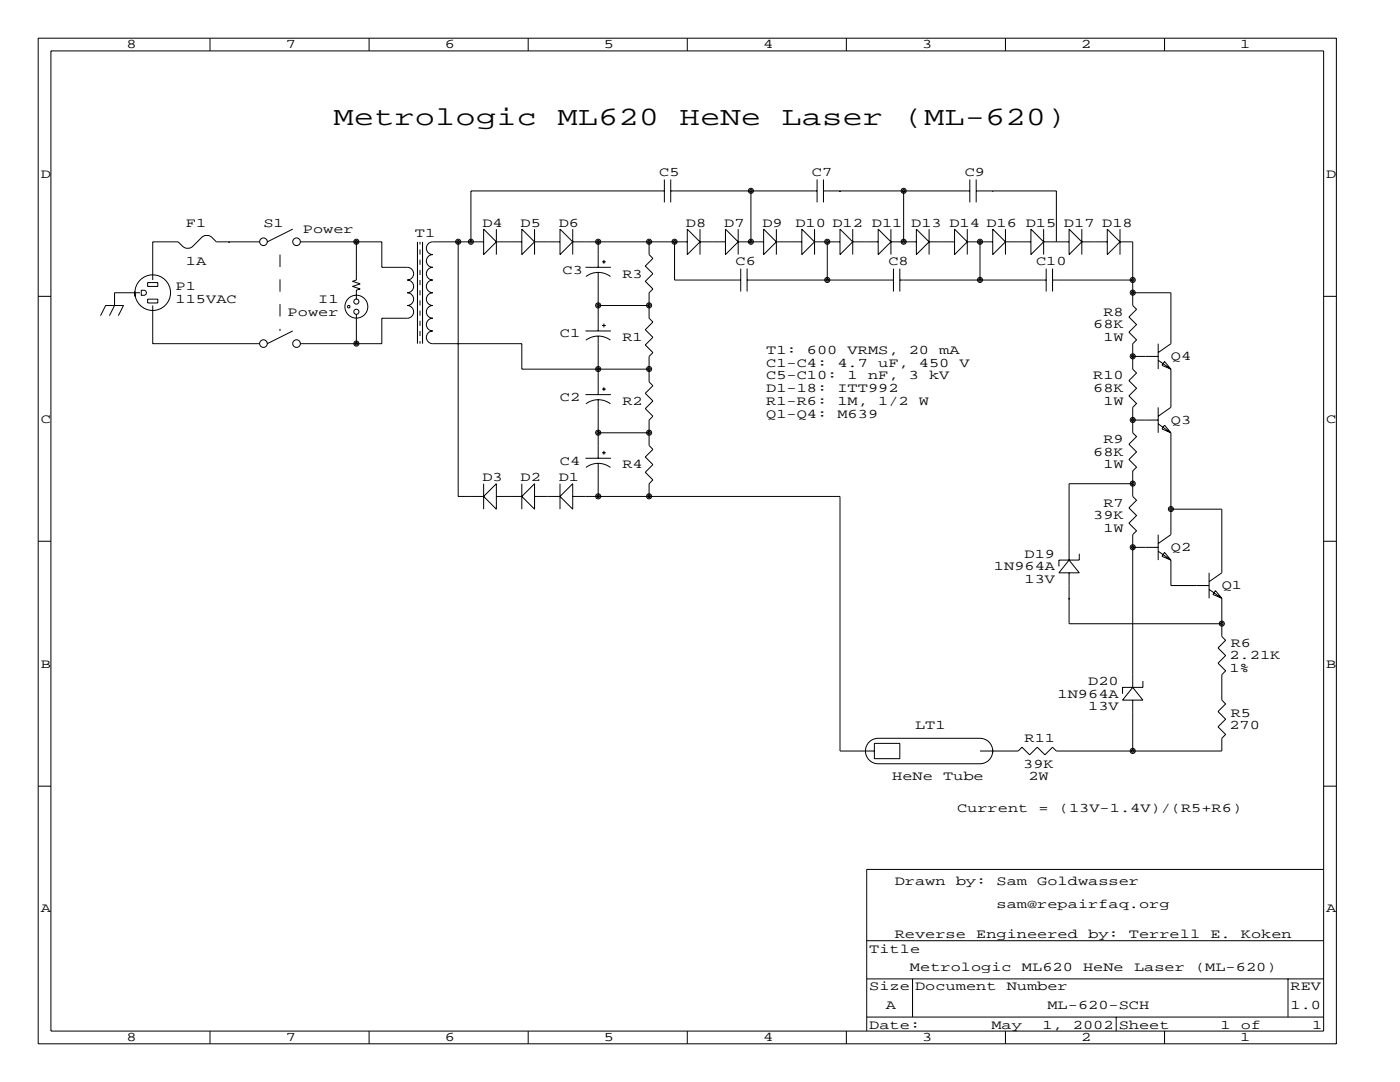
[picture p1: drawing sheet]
<svg xmlns="http://www.w3.org/2000/svg" width="279mm" height="216mm" viewBox="0 0 279 216" stroke-linecap="round" stroke-linejoin="round" font-family="sans-serif">
<g fill="none" stroke="#000" stroke-width=".2">
<path d="M7.6 7.6h259.1v200.7h-259.1zM10.2 10.2h254v195.5h-254zM41.9 7.6v2.6M73.7 7.6v2.6M105.4 7.6v2.6M137.2 7.6v2.6M168.9 7.6v2.6M200.7 7.6v2.6M232.4 7.6v2.6M132.6 38.1h-38.6v10.2M132.6 35.8v4.6M133.9 38.1h29.2"/>
<path d="M133.9 35.8v4.6M149.9 38.1v10.2M163.1 35.8v4.6M164.3 38.1h29.2M164.3 35.8v4.6M167.6 38.1h.1M180.3 38.1v10.2M193.5 35.8v4.6M194.8 38.1h16v10.2M194.8 35.8v4.6M198.1 38.1h.1M7.6 59.1h2.6"/>
<path d="M26.9 58.2v1M27.9 58.4h-5v2.6l-1.1 2M28.2 57.9h.5a.51 .51 0 0 1 .5 .5 .51 .51 0 0 1-.5 .5h-.5zM29.5 56.4h2v.7h-2zM29.5 59.7h2v.8h-2zM45.7 48.3h.1M51.8 48.3h-8.6l-1-1.1-.5-.2h-.8l-.5 .2-2 2.1-.6 .2h-.7l-.5-.2-1-1h-5.1v7.6M58.4 45.7l-5.1 2.6M59.9 48.3h16.3v5h5.1a1.27 1.27 0 0 1 1.3 1.3 1.27 1.27 0 0 1-1.3 1.3 1.27 1.27 0 0 1 1.2 1.2 1.27 1.27 0 0 1-1.2 1.3 1.27 1.27 0 0 1 1.3 1.3 1.27 1.27 0 0 1-1.3 1.3 1.27 1.27 0 0 1 1.3 1.2 1.27 1.27 0 0 1-1.3 1.3h-5.1v5.1h-16.3M71.1 48.3v7.6l-.7 .2 1.5 .5-1.5 .5 1.5 .6-.8 .2v1.8M83.3 48.3v20.3M83.8 48.3v.5"/>
<path d="M83.8 49.8v1M83.8 51.8v1M83.8 53.8v1.1M83.8 55.9v1M83.8 57.9v1M83.8 59.9v1.1M84.3 48.3v20.3M91.4 48.3v50.8h5.1M96.5 48.3h-10.1a1.27 1.27 0 0 0-1.3 1.2 1.27 1.27 0 0 0 1.3 1.3 1.27 1.27 0 0 0-1.3 1.3 1.27 1.27 0 0 0 1.3 1.2 1.27 1.27 0 0 0-1.3 1.3 1.27 1.27 0 0 0 1.3 1.3 1.27 1.27 0 0 0-1.3 1.3 1.27 1.27 0 0 0 1.3 1.2 1.27 1.27 0 0 0-1.3 1.3 1.27 1.27 0 0 0 1.3 1.3 1.27 1.27 0 0 0-1.3 1.2 1.27 1.27 0 0 0 1.3 1.3 1.27 1.27 0 0 0-1.3 1.3 1.27 1.27 0 0 0 1.3 1.2 1.27 1.27 0 0 0-1.3 1.3 1.27 1.27 0 0 0 1.3 1.3h17.7v5.1h25.4M96.5 45.7l2.6 2.6-2.6 2.5zM99.1 48.3h5M99.1 45.7v5.1"/>
<path d="M104.1 45.7l2.6 2.6-2.6 2.5zM106.7 48.3h5.1M106.7 45.7v5.1M111.8 45.7l2.5 2.6-2.5 2.5zM114.3 48.3h22.9M114.3 45.7v5.1M116.8 53.3h5.1M116.9 55.2a4.1 4.1 0 0 1 4.9 0M119.4 48.3v5M119.4 54.4v11.6M120.1 52.2h.8M120.5 51.9v.7"/>
<path d="M129.5 48.3v2.5l.8 .8-1.5 1.5 1.5 1.5-1.5 1.5 1.5 1.6-.8 .7v5.1l.8 .8-1.5 1.5 1.5 1.5-1.5 1.5 1.5 1.6-.8 .7v5.1l.8 .8-1.5 1.5 1.5 1.5-1.5 1.5 1.5 1.6-.8 .7v5.1l.8 .8-1.5 1.5 1.5 1.5-1.5 1.5 1.5 1.6-.8 .7v2.6M134.6 48.3v7.6h13.2M137.2 45.7l2.5 2.6-2.5 2.5zM139.7 48.3h5.1M139.7 45.7v5.1M144.8 45.7l2.5 2.6-2.5 2.5zM147.3 48.3h5.1M147.3 45.7v5.1M147.8 53.6v4.6M149.1 55.9h29.2M149.1 53.6v4.6M152.4 45.7l2.5 2.6-2.5 2.5z"/>
<path d="M154.9 48.3h5.1M154.9 45.7v5.1M160 45.7l2.6 2.6-2.6 2.5zM162.6 48.3h5M162.6 45.7v5.1M165.1 48.3v7.6M167.6 45.7l2.6 2.6-2.6 2.5zM170.2 48.3h5.1M170.2 45.7v5.1M175.3 45.7l2.5 2.6-2.5 2.5zM177.8 48.3h5.1M177.8 45.7v5.1"/>
<path d="M178.3 53.6v4.6M179.6 55.9h29.2M179.6 53.6v4.6M182.9 45.7l2.5 2.6-2.5 2.5zM185.4 48.3h5.1M185.4 45.7v5.1M190.5 45.7l2.5 2.6-2.5 2.5zM193 48.3h5.1M193 45.7v5.1M195.6 48.3v7.6M198.1 45.7l2.6 2.6-2.6 2.5zM200.7 45.7v5.1"/>
<path d="M200.7 48.3h5M205.7 45.7l2.6 2.6-2.6 2.5zM208.3 45.7v5.1M208.3 48.3h5.1M208.8 53.6v4.6M210.1 55.9h16M210.1 53.6v4.6M213.4 45.7l2.5 2.6-2.5 2.5zM215.9 48.3h5.1M215.9 45.7v5.1M221 45.7l2.5 2.6-2.5 2.5zM223.5 48.3h2.6v12.7l.7 .7-1.5 1.5 1.5 1.6-1.5 1.5 1.5 1.5-.7 .8v5.1l.7 .7-1.5 1.5 1.5 1.6-1.5 1.5 1.5 1.5-.7 .8v5.1l.7 .7-1.5 1.5 1.5 1.6-1.5 1.5 1.5 1.5-.7 .8v5.1l.7 .7-1.5 1.5 1.5 1.6-1.5 1.5 1.5 1.5-.7 .8v30.5"/>
<path d="M223.5 45.7v5.1M226.1 58.4h7.6v10.2l-2.6 1.8M264.2 59.1h2.5M20.1 63l1-2h3.5l-1 2M30.5 61v7.6h21.3M58.4 66l-5.1 2.6M71.1 62.7v5.9M83.8 62v1M83.8 64v1M83.8 66v1.1M83.8 68.1v.5M116.8 78.7h5.1"/>
<path d="M116.8 66h5.1M116.9 67.9a4.1 4.1 0 0 1 4.9 0M119.4 67.1v11.6M119.4 79.8v11.6M119.4 61h10.1M120.1 77.6h.8M120.1 64.9h.8M120.5 64.6v.7M120.5 77.3v.7M226.1 71.1h5M231.1 68.6v5.1M231.1 71.9l2.6 1.8"/>
<path d="M232.4 72.1l1.3 1.6-1.8-.8zM233.7 73.7v7.6l-2.6 1.8M96.5 96.5v5.1M99.1 96.5v5.1l-2.6-2.5zM99.1 99.1h5M104.1 96.5v5.1M106.7 96.5v5.1l-2.6-2.5zM106.7 99.1h5.1M111.8 99.1l2.5-2.6v5.1zM111.8 96.5v5.1M114.3 99.1h53.3v50.8h6.9M116.8 91.4h5.1"/>
<path d="M116.9 93.3a4.1 4.1 0 0 1 4.9 0M116.9 80.6a4.1 4.1 0 0 1 4.9 0M119.4 92.5v6.6M119.4 86.4h10.1M120.1 90.3h.8M120.5 90v.7M226.1 96.5h-12.7v15.3M226.1 83.8h5M231.1 81.3v5.1M231.1 84.6l2.6 1.8M232.4 84.8l1.3 1.6-1.8-.8zM233.7 86.4v20.3l-2.6 1.8"/>
<path d="M7.6 108h2.6M213.4 119.4h.1M213.4 114.3v10.2h30.4M213.4 111.8l2 2.5h-4.1zM215.4 110.5v1.3h-4.1v1.2M226.1 109.2h5M231.1 106.7v5.1M231.1 110l2.6 1.8M232.4 110.2l1.3 1.6-1.8-.8zM233.7 111.8v5h7.6M233.7 101.6h10.1v12.7l-2.5 1.8M241.3 114.3v5.1"/>
<path d="M241.3 117.6l2.5 1.8M242.6 117.9l1.2 1.5-1.7-.8zM243.8 119.4v7.6l.8 .8-1.5 1.5 1.5 1.5-1.5 1.5 1.5 1.6-.8 .7v5.1l.8 .8-1.5 1.5 1.5 1.5-1.5 1.5 1.5 1.6-.8 .7v2.6h-33l-.7-.8-1.6 1.5-1.5-1.5-1.5 1.5-1.5-1.5-.8 .8h-7.6M264.2 108h2.5M226.1 139.7v10.2M226.1 137.2l2 2.5h-4.1zM228.1 135.9v1.3h-4.1v1.2M7.6 156.9h2.6M173.7 147.9l1-.5 .6-.1h20.3a2.54 2.54 0 0 1 2.5 2.6 2.54 2.54 0 0 1-2.5 2.5h-20.3a2.54 2.54 0 0 1-2.4-1.7 2.54 2.54 0 0 1 .8-2.8zM174.5 148.3h5.1v3.1h-5.1zM198.1 149.6v.5M264.2 156.9h2.5"/>
<path d="M264.2 173.5h-91.2v32.2M173 195.3h91.2M173 187.7h91.2M182.1 195.3v7.6M257 195.3v7.6M41.9 205.7v2.6M73.7 205.7v2.6M105.4 205.7v2.6M137.2 205.7v2.6M168.9 205.7v2.6M173 202.9h91.2M200.7 205.7v2.6"/>
<path d="M222.8 202.9v2.8M232.4 205.7v2.6"/>
<circle cx="149.9" cy="38.1" r=".51"/>
<circle cx="149.9" cy="38.1" r=".25"/>
<circle cx="180.3" cy="38.1" r=".51"/>
<circle cx="180.3" cy="38.1" r=".25"/>
<circle cx="30.5" cy="58.4" r="3.6"/>
<circle cx="52.6" cy="48.2" r=".76"/>
<circle cx="59.2" cy="48.2" r=".76"/>
<circle cx="71.1" cy="48.2" r=".51"/>
<circle cx="71.1" cy="48.2" r=".25"/>
<circle cx="91.4" cy="48.2" r=".51"/>
<circle cx="91.4" cy="48.2" r=".25"/>
<circle cx="94" cy="48.2" r=".51"/>
<circle cx="94" cy="48.2" r=".25"/>
<circle cx="119.4" cy="48.2" r=".51"/>
<circle cx="119.4" cy="48.2" r=".25"/>
<circle cx="129.5" cy="48.2" r=".51"/>
<circle cx="129.5" cy="48.2" r=".25"/>
<circle cx="134.6" cy="48.2" r=".51"/>
<circle cx="134.6" cy="48.2" r=".25"/>
<circle cx="149.9" cy="48.2" r=".51"/>
<circle cx="149.9" cy="48.2" r=".25"/>
<circle cx="165.1" cy="55.9" r=".51"/>
<circle cx="165.1" cy="48.2" r=".51"/>
<circle cx="165.1" cy="55.9" r=".25"/>
<circle cx="165.1" cy="48.2" r=".25"/>
<circle cx="180.3" cy="48.2" r=".51"/>
<circle cx="180.3" cy="48.2" r=".25"/>
<circle cx="195.6" cy="55.9" r=".51"/>
<circle cx="195.6" cy="48.2" r=".51"/>
<circle cx="195.6" cy="55.9" r=".25"/>
<circle cx="195.6" cy="48.2" r=".25"/>
<circle cx="226.1" cy="55.9" r=".51"/>
<circle cx="226.1" cy="58.4" r=".51"/>
<circle cx="226.1" cy="55.9" r=".25"/>
<circle cx="226.1" cy="58.4" r=".25"/>
<circle cx="52.6" cy="68.6" r=".76"/>
<circle cx="59.2" cy="68.6" r=".76"/>
<circle cx="69.6" cy="61.2" r=".25"/>
<circle cx="71.1" cy="61.2" r="2.29"/>
<circle cx="71.1" cy="62.2" r=".51"/>
<circle cx="71.1" cy="60.2" r=".51"/>
<circle cx="71.1" cy="68.6" r=".51"/>
<circle cx="71.1" cy="68.6" r=".25"/>
<circle cx="119.4" cy="60.9" r=".51"/>
<circle cx="119.4" cy="73.6" r=".51"/>
<circle cx="119.4" cy="73.6" r=".25"/>
<circle cx="119.4" cy="60.9" r=".25"/>
<circle cx="129.5" cy="73.6" r=".51"/>
<circle cx="129.5" cy="60.9" r=".51"/>
<circle cx="129.5" cy="73.6" r=".25"/>
<circle cx="129.5" cy="60.9" r=".25"/>
<circle cx="226.1" cy="71.1" r=".51"/>
<circle cx="226.1" cy="71.1" r=".25"/>
<circle cx="119.4" cy="99" r=".51"/>
<circle cx="119.4" cy="86.3" r=".51"/>
<circle cx="119.4" cy="99" r=".25"/>
<circle cx="119.4" cy="86.3" r=".25"/>
<circle cx="129.5" cy="99" r=".51"/>
<circle cx="129.5" cy="86.3" r=".51"/>
<circle cx="129.5" cy="99" r=".25"/>
<circle cx="129.5" cy="86.3" r=".25"/>
<circle cx="226.1" cy="96.5" r=".51"/>
<circle cx="226.1" cy="83.8" r=".51"/>
<circle cx="226.1" cy="96.5" r=".25"/>
<circle cx="226.1" cy="83.8" r=".25"/>
<circle cx="226.1" cy="109.2" r=".51"/>
<circle cx="226.1" cy="109.2" r=".25"/>
<circle cx="233.7" cy="101.6" r=".51"/>
<circle cx="233.7" cy="101.6" r=".25"/>
<circle cx="243.8" cy="124.4" r=".51"/>
<circle cx="243.8" cy="124.4" r=".25"/>
<circle cx="226.1" cy="149.8" r=".51"/>
<circle cx="226.1" cy="149.8" r=".25"/>
</g>
<path d="M55.9 50.8v15.2" fill="none" stroke="#000" stroke-width=".2" stroke-dasharray="2.5" stroke-linecap="butt"/>
<g font-size="5.3">
<text x="66.5" y="24.9">Metrologic</text>
<text x="111.3" y="24.9">ML620</text>
<text x="135.6" y="24.9">HeNe</text>
<text x="156" y="24.9">Laser</text>
<text x="180.3" y="24.9">(ML-620)</text>
</g>
<g font-size="2.6">
<text x="25.3" y="9.7">8</text>
<text x="57" y="9.7">7</text>
<text x="88.8" y="9.7">6</text>
<text x="120.5" y="9.7">5</text>
<text x="152.3" y="9.7">4</text>
<text x="184" y="9.7">3</text>
<text x="215.8" y="9.7">2</text>
<text x="247.5" y="9.7">1</text>
<text x="8.1" y="35.5">D</text>
<text x="131.6" y="35.1">C5</text>
<text x="162.1" y="35.1">C7</text>
<text x="192.5" y="35.1">C9</text>
<text x="264.7" y="35.5">D</text>
<text x="37.1" y="45.2">F1</text>
<text x="52.6" y="45.2">S1</text>
<text x="60.5" y="46.5">Power</text>
<text x="82.8" y="47.2">T1</text>
<text x="96.3" y="45.2">D4</text>
<text x="103.9" y="45.2">D5</text>
<text x="111.5" y="45.2">D6</text>
<text x="136.9" y="45.2">D8</text>
<text x="144.5" y="45.2">D7</text>
<text x="152.1" y="45.2">D9</text>
<text x="158.7" y="45.2">D10 D12 D11</text>
<text x="181.9" y="45.2">D13 D14 D16 D15</text>
<text x="212.3" y="45.2">D17 D18</text>
<text x="37.1" y="52.8">1A</text>
<text x="146.8" y="52.8">C6</text>
<text x="177.3" y="52.8">C8</text>
<text x="206.8" y="52.8">C10</text>
<text x="35.1" y="57.9">P1</text>
<text x="112.3" y="54.6">C3</text>
<text x="124.2" y="55.4">R3</text>
<text x="35.1" y="60.5">115VAC</text>
<text x="57.4" y="63">Power</text>
<text x="63.5" y="60.5">I1</text>
<text x="218.2" y="65.5">68K</text>
<text x="220.2" y="63">R8</text>
<text x="111.8" y="67.3">C1</text>
<text x="124.2" y="68.1">R1</text>
<text x="152.9" y="70.6">T1:</text>
<text x="161" y="70.6">600</text>
<text x="169.2" y="70.6">VRMS,</text>
<text x="181.4" y="70.6">20</text>
<text x="187.5" y="70.6">mA</text>
<text x="220.2" y="68.1">1W</text>
<text x="233.7" y="71.9">Q4</text>
<text x="152.9" y="73.2">C1-C4:</text>
<text x="152.9" y="75.7">C5-C10:</text>
<text x="167.1" y="73.2">4.7</text>
<text x="169.2" y="75.7">1</text>
<text x="173.2" y="75.7">nF,</text>
<text x="175.3" y="73.2">uF,</text>
<text x="181.4" y="75.7">3</text>
<text x="183.4" y="73.2">450</text>
<text x="185.4" y="75.7">kV</text>
<text x="191.5" y="73.2">V</text>
<text x="218.2" y="75.7">R10</text>
<text x="111.8" y="80">C2</text>
<text x="124.2" y="80.8">R2</text>
<text x="152.9" y="80.8">R1-R6:</text>
<text x="152.9" y="78.2">D1-18:</text>
<text x="152.9" y="83.3">Q1-Q4:</text>
<text x="167.1" y="80.8">1M,</text>
<text x="167.1" y="78.2">ITT992</text>
<text x="167.1" y="83.3">M639</text>
<text x="175.3" y="80.8">1/2</text>
<text x="183.4" y="80.8">W</text>
<text x="218.2" y="78.2">68K</text>
<text x="220.2" y="80.8">1W</text>
<text x="8.1" y="84.3">C</text>
<text x="220.2" y="88.4">R9</text>
<text x="233.7" y="84.6">Q3</text>
<text x="264.7" y="84.3">C</text>
<text x="111.8" y="92.7">C4</text>
<text x="124.2" y="93.5">R4</text>
<text x="218.2" y="90.9">68K</text>
<text x="220.2" y="93.5">1W</text>
<text x="96.3" y="96">D3</text>
<text x="103.9" y="96">D2</text>
<text x="111.5" y="96">D1</text>
<text x="220.2" y="101.1">R7</text>
<text x="218.2" y="103.6">39K</text>
<text x="220.2" y="106.2">1W</text>
<text x="198.4" y="113.8">1N964A</text>
<text x="204.5" y="111.3">D19</text>
<text x="233.7" y="110">Q2</text>
<text x="204.5" y="116.3">13V</text>
<text x="243.8" y="117.6">Q1</text>
<text x="245.4" y="131.6">2.21K</text>
<text x="245.6" y="129">R6</text>
<text x="8.1" y="133.2">B</text>
<text x="217.2" y="136.7">D20</text>
<text x="245.4" y="134.1">1%</text>
<text x="264.7" y="133.2">B</text>
<text x="211.1" y="139.2">1N964A</text>
<text x="217.2" y="141.7">13V</text>
<text x="245.6" y="143">R5</text>
<text x="182.6" y="145.5">LT1</text>
<text x="204.5" y="148.1">R11</text>
<text x="245.4" y="145.5">270</text>
<text x="178.1" y="155.7">HeNe</text>
<text x="188.2" y="155.7">Tube</text>
<text x="204.2" y="153.2">39K</text>
<text x="205.2" y="155.7">2W</text>
<text x="191" y="162.1">Current</text>
<text x="207.3" y="162.1">=</text>
<text x="211.3" y="162.1">(13V-1.4V)/(R5+R6)</text>
<text x="178.6" y="176.5">Drawn</text>
<text x="190.8" y="176.5">by:</text>
<text x="198.9" y="176.5">Sam</text>
<text x="207" y="176.5">Goldwasser</text>
<text x="8.1" y="182.1">A</text>
<text x="198.9" y="181.1">sam@repairfaq.org</text>
<text x="264.7" y="182.1">A</text>
<text x="173.5" y="190.2">Title</text>
<text x="178.6" y="187.2">Reverse</text>
<text x="194.8" y="187.2">Engineered</text>
<text x="217.2" y="187.2">by:</text>
<text x="225.3" y="187.2">Terrell</text>
<text x="241.6" y="187.2">E.</text>
<text x="247.7" y="187.2">Koken</text>
<text x="173.5" y="197.6">Size Document</text>
<text x="181.6" y="193.8">Metrologic</text>
<text x="200.9" y="197.6">Number</text>
<text x="204" y="193.8">ML620</text>
<text x="216.2" y="193.8">HeNe</text>
<text x="226.3" y="193.8">Laser</text>
<text x="238.5" y="193.8">(ML-620)</text>
<text x="257.6" y="197.6">REV</text>
<text x="176.8" y="201.4">A</text>
<text x="209" y="201.4">ML-620-SCH</text>
<text x="257.6" y="201.4">1.0</text>
<text x="25.3" y="207.8">8</text>
<text x="57" y="207.8">7</text>
<text x="88.8" y="207.8">6</text>
<text x="120.5" y="207.8">5</text>
<text x="152.3" y="207.8">4</text>
<text x="173.5" y="205.2">Date:</text>
<text x="184" y="207.8">3</text>
<text x="197.9" y="205.2">May</text>
<text x="208" y="205.2">1,</text>
<text x="214.1" y="205.2">2002 Sheet</text>
<text x="215.8" y="207.8">2</text>
<text x="243.6" y="205.2">1</text>
<text x="247.5" y="207.8">1</text>
<text x="247.7" y="205.2">of</text>
<text x="261.9" y="205.2">1</text>
</g>
</svg>
